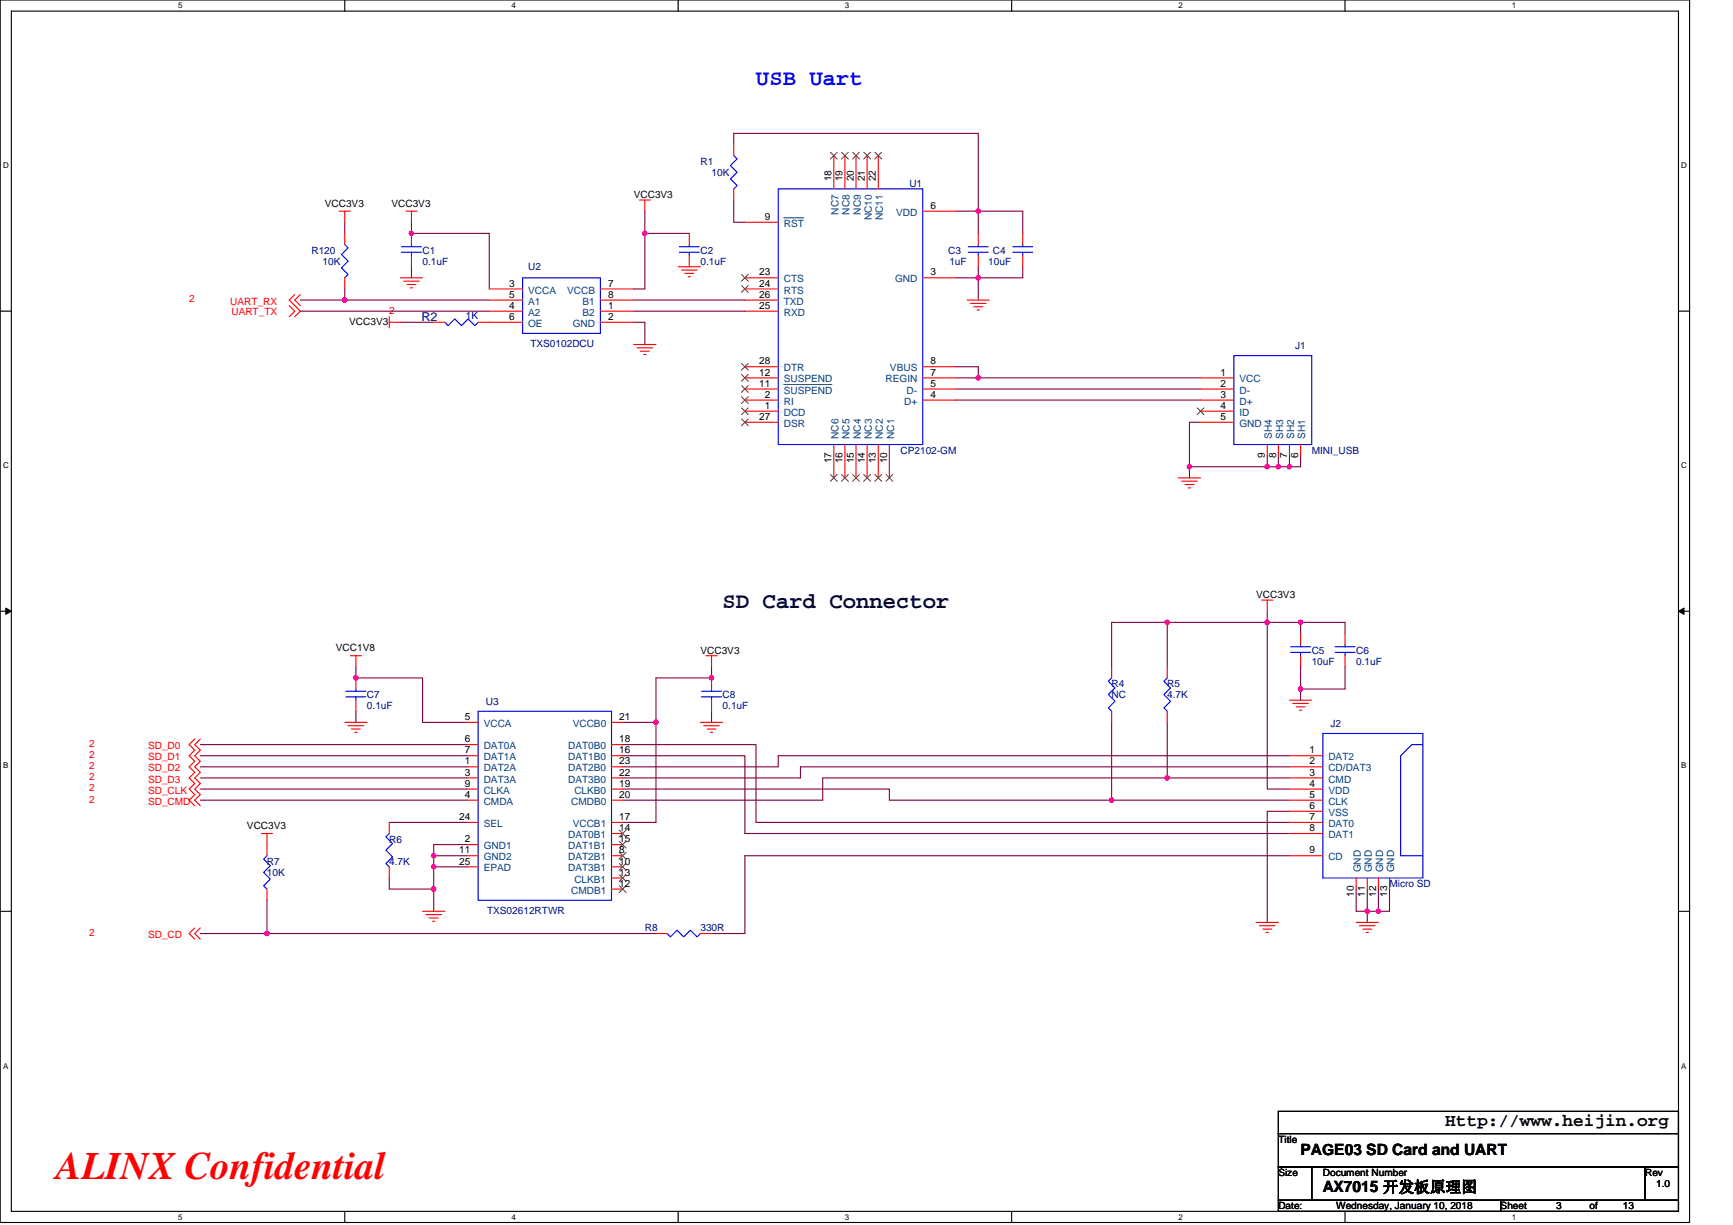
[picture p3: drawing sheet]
<svg xmlns="http://www.w3.org/2000/svg" width="297mm" height="210mm" viewBox="0 0 297 210" stroke-linecap="round" stroke-linejoin="round" font-family="sans-serif">
<path d="M0 0h289.6v209.5h-289.6zM1.9 1.9h285.8v205.7h-285.8z" fill="none" stroke="#000" stroke-width=".19"/>
<g fill="#fff">
<path d="M30.5 .2h.8v1.5h-.8z"/>
<path d="M30.5 207.8h.8v1.6h-.8z"/>
</g>
<path d="M59.1 0v1.9M59.1 207.6v1.9" fill="none" stroke="#000" stroke-width=".19"/>
<g fill="#fff">
<path d="M87.7 .2h.7v1.5h-.7z"/>
<path d="M87.7 207.8h.7v1.6h-.7z"/>
</g>
<path d="M116.2 0v1.9M116.2 207.6v1.9" fill="none" stroke="#000" stroke-width=".19"/>
<g fill="#fff">
<path d="M144.8 .2h.8v1.5h-.8z"/>
<path d="M144.8 207.8h.8v1.6h-.8z"/>
</g>
<path d="M173.4 0v1.9M173.4 207.6v1.9" fill="none" stroke="#000" stroke-width=".19"/>
<g fill="#fff">
<path d="M202 .2h.7v1.5h-.7z"/>
<path d="M202 207.8h.7v1.6h-.7z"/>
</g>
<path d="M230.5 0v1.9M230.5 207.6v1.9" fill="none" stroke="#000" stroke-width=".19"/>
<g fill="#fff">
<path d="M259.1 .2h.8v1.5h-.8z"/>
<path d="M259.1 207.8h.8v1.6h-.8z"/>
<path d="M.5 27.6h1v1.5h-1z"/>
<path d="M288.2 27.6h1v1.5h-1z"/>
<path d="M.5 79.1h1v1.5h-1z"/>
<path d="M288.2 79.1h1v1.5h-1z"/>
</g>
<path d="M0 53.3h1.9M287.7 53.3h1.9" fill="none" stroke="#000" stroke-width=".19"/>
<g fill="#fff">
<path d="M.5 130.5h.9v1.5h-.9z"/>
<path d="M288.2 130.5h.9v1.5h-.9z"/>
</g>
<path d="M0 104.8h1.9M287.7 104.8h1.9" fill="none" stroke="#000" stroke-width=".19"/>
<path d="M1 104.2l.9 .6-.9 .5zM287.7 104.8l.9-.6v1.1z" fill="#000" stroke="#000" stroke-width=".17"/>
<g fill="#fff">
<path d="M.5 181.9h.9v1.6h-.9z"/>
<path d="M288.2 181.9h.9v1.6h-.9z"/>
</g>
<path d="M0 156.2h1.9M287.7 156.2h1.9M219.1 190.5h68.6v3.8h-68.6zM219.1 194.3h68.6v5.7h-68.6zM219.1 200h5.7v5.7h-5.7zM219.1 205.7h38.1v1.9h-38.1zM224.8 200h57.2v5.7h-57.2zM257.2 205.7h30.5v1.9h-30.5zM282 200h5.7v5.7h-5.7z" fill="none" stroke="#000" stroke-width=".19"/>
<g fill="none" stroke="#800040" stroke-width=".19">
<path d="M59.1 38.1v1.9M70.5 38.1v1.9h13.4v9.5M110.5 36.2v3.8M125.8 34.3v3.8h1.9M125.8 24.8v-1.9h41.9v13.3M163.9 36.2h3.8M167.7 36.2v3.8M167.7 36.2h7.6v3.8M51.5 53.3h32.4M59.1 51.4h24.8M59.1 49.5v1.9h-7.6M68.6 55.2h5.7"/>
<path d="M70.5 45.7v1.9M108.6 51.4h19.1M108.6 53.3h19.1M108.6 55.2h1.9v3.9M110.5 40v9.5h-1.9M110.5 40h7.6M163.9 47.6h3.8M167.7 47.6v3.8M167.7 45.7v1.9M175.3 45.7v1.9h-7.6M163.9 64.8h3.8M163.9 66.7h41.9"/>
<path d="M163.9 68.6h41.9M163.9 62.9h3.8v1.9M167.7 64.8h38.1M205.8 72.4h-1.9v7.6M217.2 78.1v1.9M219.1 78.1v1.9M221 78.1v1.9M222.9 78.1v1.9h-1.9M203.9 80h13.3M203.9 80v1.9M217.2 80h1.9M219.1 80h1.9"/>
<path d="M61 114.3v1.9h11.4v7.6h7.6M122 114.3v1.9h-9.6v7.6M200.1 106.7h22.8M200.1 106.7v7.6M200.1 106.7h-9.6v7.6M217.2 104.8v30.5h3.8M222.9 106.7h7.6v1.9M222.9 106.7v1.9M222.9 114.3v3.8M222.9 118.1v1.9M230.5 114.3v3.8h-7.6M34.3 127.6h45.7"/>
<path d="M34.3 129.5h45.7M34.3 131.4h45.7M34.3 133.3h45.7M34.3 135.3h45.7M34.3 137.2h45.7M61 121.9v1.9M106.7 127.6h22.9v13.4h91.4M106.7 129.5h21v13.4h93.3M106.7 135.3h45.7v1.9h38.1M106.7 123.8h5.7M112.4 123.8v17.2h-5.7M122 121.9v1.9"/>
<path d="M190.5 123.8v13.4M190.5 137.2h30.5M200.1 133.3h-59.1v3.9h-34.3M200.1 123.8v9.5M200.1 133.3h20.9M221 129.5h-87.6v1.9h-26.7M221 131.4h-83.8v1.9h-30.5M221 139.1h-3.8v19M45.8 154.3v5.7M66.7 150.5v1.9h7.6M66.7 141h13.3M74.3 152.4v3.8"/>
<path d="M74.3 148.6h5.7M74.3 146.7h5.7M74.3 148.6v3.8M74.3 146.7v1.9M80 144.8h-5.7v1.9M221 146.7h-93.3v13.3h-5.7M232.4 152.4v3.8h2M234.4 152.4v3.8M234.4 156.2h1.9M234.4 156.2v1.9M236.3 152.4v3.8M238.2 152.4v3.8h-1.9"/>
<path d="M34.3 160h11.5M45.8 160h66.6"/>
</g>
<g fill="#f0f" stroke="#f0f" stroke-width=".19">
<circle cx="190.5" cy="137.1" r=".38"/>
<circle cx="222.9" cy="106.7" r=".38"/>
<circle cx="222.9" cy="118.1" r=".38"/>
<circle cx="217.2" cy="106.7" r=".38"/>
<circle cx="236.2" cy="156.2" r=".38"/>
<circle cx="234.3" cy="156.2" r=".38"/>
<circle cx="200" cy="106.7" r=".38"/>
<circle cx="200" cy="133.3" r=".38"/>
<circle cx="61" cy="116.2" r=".38"/>
<circle cx="74.3" cy="152.4" r=".38"/>
<circle cx="74.3" cy="148.6" r=".38"/>
<circle cx="74.3" cy="146.7" r=".38"/>
<circle cx="112.4" cy="123.8" r=".38"/>
<circle cx="121.9" cy="116.2" r=".38"/>
<circle cx="45.7" cy="160" r=".38"/>
<circle cx="221" cy="80" r=".38"/>
<circle cx="219.1" cy="80" r=".38"/>
<circle cx="217.2" cy="80" r=".38"/>
<circle cx="167.7" cy="36.2" r=".38"/>
<circle cx="167.7" cy="47.6" r=".38"/>
<circle cx="203.9" cy="80" r=".38"/>
<circle cx="59.1" cy="51.4" r=".38"/>
<circle cx="70.5" cy="40" r=".38"/>
<circle cx="110.5" cy="40" r=".38"/>
<circle cx="167.7" cy="64.8" r=".38"/>
</g>
<g fill="none" stroke="#f00" stroke-width=".19">
<path d="M58.1 36.2h1.9M59.1 36.2v1.9M69.6 36.2h1.9M70.5 36.2v1.9M109.6 34.3h1.9M110.5 34.3v1.9M125.8 32.4v1.9M125.8 24.8v1.9M127.7 38.1h5.7M142.9 26.7v5.7M144.8 26.7v5.7M146.7 26.7v5.7"/>
<path d="M148.6 26.7v5.7M150.5 26.7v5.7M158.2 36.2h5.7M49.6 52.4l.9 .9-.9 1M50.5 50.5l-.9 .9 1.9 1.9-1 1M51.5 50.5l-1 .9 1 1M59.1 47.6v1.9M59.1 40v1.9M66.7 55.2h1.9M66.7 54.3v1.9M68.6 47.6h3.8M69.2 48.2h2.7"/>
<path d="M69.8 48.8h1.5M70.3 49.3h.4M70.5 40v1.9M70.5 43.8v1.9M74.3 55.2h1.9M82 55.2h7.6M83.9 51.4h5.7M83.9 49.5h5.7M83.9 53.3h5.7M102.9 51.4h5.7M102.9 49.5h5.7M102.9 55.2h5.7"/>
<path d="M102.9 53.3h5.7M108.6 59.1h3.8M109.2 59.6h2.7M116.2 45.7h3.9M116.8 46.3h2.7M117.4 46.9h1.5M118 47.4h.3M118.1 40v1.9M118.1 43.8v1.9M127.7 47.6h5.7M127.7 49.5h5.7M127.7 53.3h5.7"/>
<path d="M127.7 51.4h5.7M158.2 47.6h5.7M165.8 51.4h3.8M166.3 52h2.7M166.9 52.6h1.5M167.5 53.1h.4M167.7 40v1.9M167.7 43.8v1.9M175.3 40v1.9M175.3 43.8v1.9M109.8 60.2h1.5M110.3 60.8h.4"/>
<path d="M127.7 70.5h5.7M127.7 68.6h5.7M127.7 66.7h5.7M127.7 64.8h5.7M127.7 72.4h5.7M127.7 62.9h5.7M142.9 76.2v5.7M144.8 76.2v5.7M146.7 76.2v5.7M148.6 76.2v5.7M150.5 76.2v5.7M152.4 76.2v5.7"/>
<path d="M158.2 68.6h5.7M158.2 66.7h5.7M158.2 64.8h5.7M158.2 62.9h5.7M205.8 64.8h5.7M205.8 66.7h5.7M205.8 68.6h5.7M205.8 70.5h5.7M205.8 72.4h5.7M217.2 76.2v1.9M219.1 76.2v1.9M221 76.2v1.9"/>
<path d="M222.9 76.2v1.9M202 81.9h3.8M202.5 82.5h2.7M203.1 83.1h1.5M203.7 83.6h.4M60 112.4h2M61 112.4v1.9M61 116.2v1.9M121 112.4h1.9M122 112.4v1.9M122 116.2v1.9M190.5 114.3v1.9"/>
<path d="M200.1 114.3v1.9M216.3 102.9h1.9M217.2 102.9v1.9M222.9 108.6v1.9M222.9 112.4v1.9M230.5 108.6v1.9M230.5 112.4v1.9M33.4 126.7l-1 .9 1 1-1 .9 1 1-1 .9 1 1-1 .9 1 1-1 1 1 .9-1 1 1 .9M34.3 126.7l-.9 .9 .9 1-.9 .9 .9 1-.9 .9 .9 1-.9 .9 .9 1-.9 1 .9 .9-.9 1 .9 .9M59.1 123.8h3.8M59.7 124.4h2.6M60.2 125h1.6"/>
<path d="M60.8 125.5h.4M61 120v1.9M80 123.8h2M80 127.6h2M80 129.5h2M80 131.4h2M80 133.3h2M80 135.3h2M80 137.2h2M104.8 123.8h1.9M104.8 127.6h1.9M104.8 129.5h1.9"/>
<path d="M104.8 131.4h1.9M104.8 133.3h1.9M104.8 135.3h1.9M104.8 137.2h1.9M120.1 123.8h3.8M120.6 124.4h2.7M121.2 125h1.5M121.8 125.5h.3M122 120v1.9M190.5 121.9v1.9M200.1 121.9v1.9M221 120h3.8"/>
<path d="M221 131.4h5.7M221 133.3h5.7M221 135.3h5.7M221 137.2h5.7M221 139.1h5.7M221 129.5h5.7M221.6 120.6h2.7M222.2 121.2h1.5M222.7 121.7h.4M33.4 159.1l-1 .9 1 1M34.3 159.1l-.9 .9 .9 1M44.8 142.9h1.9"/>
<path d="M45.8 142.9v3.8M45.8 152.4v1.9M66.7 148.6v1.9M66.7 141v1.9M72.4 156.2h3.8M73 156.8h2.7M73.6 157.4h1.5M74.1 157.9h.4M80 141h2M80 144.8h2M80 146.7h2M80 148.6h2"/>
<path d="M104.8 141h1.9M104.8 142.9h1.9M104.8 144.8h1.9M104.8 146.7h1.9M104.8 148.6h1.9M104.8 150.5h1.9M104.8 152.4h1.9M215.3 158.1h3.8M215.9 158.7h2.6M216.4 159.3h1.6M217 159.8h.4M221 141h5.7"/>
<path d="M221 142.9h5.7M221 146.7h5.7M232.4 158.1h3.9M232.4 150.5v1.9M233 158.7h2.7M233.6 159.3h1.5M234.2 159.8h.3M234.4 150.5v1.9M236.3 150.5v1.9M238.2 150.5v1.9M112.4 160h1.9M120.1 160h1.9"/>
</g>
<g fill="none" stroke="#00f" stroke-width=".19">
<path d="M125.8 26.7l.5 .5-1.1 1.2 1.1 1.1-1.1 1.2 1.1 1.1-.5 .6M133.4 32.4h24.8v43.8h-24.8zM59.1 41.9l.6 .6-1.2 1.1 1.2 1.2-1.2 1.1 1.2 1.2-.6 .5M68.8 43.2h3.4M68.8 42.3h3.4M70.5 41.9v.4M70.5 43.2v.6M76.2 55.2l.6 .6 1.2-1.1 1.1 1.1 1.1-1.1 1.2 1.1 .6-.6M89.6 47.6h13.3v9.5h-13.3zM116.4 43.2h3.5M116.4 42.3h3.5M118.1 41.9v.4"/>
<path d="M118.1 43.2v.6M166 43.2h3.4M166 42.3h3.4M167.7 41.9v.4M167.7 43.2v.6M173.6 43.2h3.4M173.6 42.3h3.4M175.3 41.9v.4M175.3 43.2v.6M211.5 61h13.3v15.2h-13.3zM59.3 119.4h3.4M59.3 118.5h3.4"/>
<path d="M61 118.1v.4M61 119.4v.6M120.2 119.4h3.5M120.2 118.5h3.5M122 118.1v.4M122 119.4v.6M190.5 116.2l-.5 .6 1.1 1.1-1.1 1.2 1.1 1.1-1.1 1.1 .5 .6M200.1 116.2l-.6 .6 1.1 1.1-1.1 1.2 1.1 1.1-1.1 1.1 .6 .6M221.2 111.8h3.4M221.2 110.9h3.4M222.9 110.5v.4M222.9 111.8v.6"/>
<path d="M228.8 111.8h3.5M228.8 110.9h3.5M230.5 110.5v.4M230.5 111.8v.6M82 121.9h22.8v32.4h-22.8zM226.7 125.7h17.2v24.8h-17.2zM243.9 127.6h-1.9l-1.9 1.9v17.2h3.8M45.8 146.7l-.6 .6 1.1 1.1-1.1 1.1 1.1 1.2-1.1 1.1 .6 .6M66.7 142.9l-.6 .5 1.2 1.2-1.2 1.1 1.2 1.2-1.2 1.1 .6 .6M114.3 160l.6 .6 1.2-1.2 1.1 1.2 1.1-1.2 1.2 1.2 .6-.6"/>
</g>
<g fill="none" stroke="#804000" stroke-width=".17">
<path d="M142.3 26.1l1.2 1.2M143.5 26.1l-1.2 1.2M144.2 26.1l1.2 1.2M145.4 26.1l-1.2 1.2M146.2 26.1l1.1 1.2M147.3 26.1l-1.2 1.2M148.1 26.1l1.1 1.2M149.2 26.1l-1.2 1.2M150 26.1l1.1 1.2M151.1 26.1l-1.2 1.2M127.1 47.1l1.2 1.1M127.1 49l1.2 1.1"/>
<path d="M128.2 47.1l-1.1 1.1M128.2 49l-1.1 1.1M127.1 69.9l1.2 1.2M127.1 68l1.2 1.2M127.1 66.1l1.2 1.2M127.1 64.2l1.2 1.2M127.1 71.8l1.2 1.2M127.1 62.3l1.2 1.2M128.2 69.9l-1.1 1.2M128.2 68l-1.1 1.2M128.2 66.1l-1.1 1.2M128.2 64.2l-1.1 1.2"/>
<path d="M128.2 71.8l-1.1 1.2M128.2 62.3l-1.1 1.2M205.2 69.9l1.2 1.2M206.4 69.9l-1.2 1.2M142.3 81.3l1.2 1.2M143.5 81.3l-1.2 1.2M144.2 81.3l1.2 1.2M145.4 81.3l-1.2 1.2M146.2 81.3l1.1 1.2M147.3 81.3l-1.2 1.2M148.1 81.3l1.1 1.2M149.2 81.3l-1.2 1.2"/>
<path d="M150 81.3l1.1 1.2M151.1 81.3l-1.2 1.2M151.9 81.3l1.1 1.2M153 81.3l-1.2 1.2M106.1 142.3l1.2 1.2M106.1 144.2l1.2 1.2M106.1 146.1l1.2 1.2M106.1 148l1.2 1.2M106.1 149.9l1.2 1.2M106.1 151.8l1.2 1.2M107.3 142.3l-1.2 1.2M107.3 144.2l-1.2 1.2"/>
<path d="M107.3 146.1l-1.2 1.2M107.3 148l-1.2 1.2M107.3 149.9l-1.2 1.2M107.3 151.8l-1.2 1.2"/>
</g>
<path d="M134.3 37.3h3.5M134.3 65.9h8.3" fill="none" stroke="#004080" stroke-width=".17"/>
<text font-size="6.7" fill="#f00" x="9.6" y="202.2">ALINX Confidential</text>
<text font-size="3.8" fill="#00f" x="129.6" y="14.6">USB Uart</text>
<text font-size="3.8" fill="#000040" x="123.9" y="104.1">SD Card Connector</text>
<text font-size="3" x="247.7" y="193.1">Http://www.heijin.org</text>
<g font-size="2.7">
<text x="222.9" y="197.9">PAGE03 SD Card and UART</text>
<text x="226.7" y="204.4">AX7015 开发板原理图</text>
</g>
<text font-size="2.1" fill="#000080" x="72.2" y="55">R2</text>
<g font-size="1.7" fill="#000080">
<text x="120.1" y="28.2">R1</text>
<text x="122" y="30.1">10K</text>
<text x="155.9" y="32">U1</text>
<text x="53.4" y="43.5">R120</text>
<text x="55.3" y="45.4">10K</text>
<text x="72.4" y="43.5">C1</text>
<text x="72.4" y="45.4">0.1uF</text>
<text x="90.5" y="46.3">U2</text>
<text x="120.1" y="43.5">C2</text>
<text x="120.1" y="45.4">0.1uF</text>
<text x="162.5" y="43.5">C3</text>
<text x="162.7" y="45.4">1uF</text>
<text x="169.4" y="45.4">10uF</text>
<text x="170.2" y="43.5">C4</text>
<text x="79.9" y="54.7">1K</text>
<text x="90.9" y="59.5">TXS0102DCU</text>
<text x="222" y="59.8">J1</text>
<text x="154.3" y="77.7">CP2102-GM</text>
<text x="224.8" y="77.7">MINI_USB</text>
<text x="224.8" y="112">C5</text>
<text x="224.8" y="113.9">10uF</text>
<text x="232.4" y="112">C6</text>
<text x="232.4" y="113.9">0.1uF</text>
<text x="62.9" y="119.7">C7</text>
<text x="123.9" y="119.7">C8</text>
<text x="190.5" y="117.8">R4</text>
<text x="190.5" y="119.7">NC</text>
<text x="200.1" y="117.8">R5</text>
<text x="200.1" y="119.7">4.7K</text>
<text x="62.9" y="121.6">0.1uF</text>
<text x="83.3" y="120.8">U3</text>
<text x="123.9" y="121.6">0.1uF</text>
<text x="228.1" y="124.6">J2</text>
<text x="45.8" y="148.2">R7</text>
<text x="66.7" y="144.4">R6</text>
<text x="66.7" y="148.2">4.7K</text>
<text x="45.8" y="150.1">10K</text>
<text x="238.2" y="152">Micro SD</text>
<text x="83.5" y="156.6">TXS02612RTWR</text>
<text x="110.5" y="159.7">R8</text>
<text x="120.1" y="159.7">330R</text>
</g>
<g font-size="1.7">
<text x="55.7" y="35.5">VCC3V3</text>
<text x="67.1" y="35.5">VCC3V3</text>
<text x="108.6" y="33.9">VCC3V3</text>
<text x="142.5" y="31.1" transform="rotate(-90 142.5 31.1)">18</text>
<text x="144.4" y="31.1" transform="rotate(-90 144.4 31.1)">19</text>
<text x="146.3" y="31.1" transform="rotate(-90 146.3 31.1)">20</text>
<text x="148.2" y="31.1" transform="rotate(-90 148.2 31.1)">21</text>
<text x="150.1" y="31.1" transform="rotate(-90 150.1 31.1)">22</text>
<text x="159.5" y="35.8">6</text>
<text x="131.1" y="37.7">9</text>
<text x="130.2" y="47.2">23</text>
<text x="159.5" y="47.2">3</text>
<text x="87.3" y="51">5</text>
<text x="87.3" y="49.1">3</text>
<text x="87.3" y="52.9">4</text>
<text x="104.2" y="49.1">7</text>
<text x="104.2" y="51">8</text>
<text x="104.2" y="52.9">1</text>
<text x="130.2" y="49.1">24</text>
<text x="130.2" y="52.9">25</text>
<text x="130.2" y="51">26</text>
<text x="59.9" y="55.6">VCC3V3</text>
<text x="87.3" y="54.8">6</text>
<text x="104.2" y="54.8">2</text>
<text x="130.2" y="64.4">12</text>
<text x="130.2" y="62.5">28</text>
<text x="159.5" y="64.4">7</text>
<text x="159.5" y="62.5">8</text>
<text x="209.2" y="64.4">1</text>
<text x="130.2" y="66.3">11</text>
<text x="130.2" y="72">27</text>
<text x="131.1" y="70.1">1</text>
<text x="131.1" y="68.2">2</text>
<text x="159.5" y="68.2">4</text>
<text x="159.5" y="66.3">5</text>
<text x="209.2" y="66.3">2</text>
<text x="209.2" y="68.2">3</text>
<text x="209.2" y="70.1">4</text>
<text x="209.2" y="72">5</text>
<text x="142.5" y="79.4" transform="rotate(-90 142.5 79.4)">17</text>
<text x="144.4" y="79.4" transform="rotate(-90 144.4 79.4)">16</text>
<text x="146.3" y="79.4" transform="rotate(-90 146.3 79.4)">15</text>
<text x="148.2" y="79.4" transform="rotate(-90 148.2 79.4)">14</text>
<text x="150.1" y="79.4" transform="rotate(-90 150.1 79.4)">13</text>
<text x="152" y="79.4" transform="rotate(-90 152 79.4)">10</text>
<text x="216.8" y="78.5" transform="rotate(-90 216.8 78.5)">9</text>
<text x="218.7" y="78.5" transform="rotate(-90 218.7 78.5)">8</text>
<text x="220.6" y="78.5" transform="rotate(-90 220.6 78.5)">7</text>
<text x="222.5" y="78.5" transform="rotate(-90 222.5 78.5)">6</text>
<text x="215.3" y="102.5">VCC3V3</text>
<text x="57.6" y="111.7">VCC1V8</text>
<text x="120.1" y="112">VCC3V3</text>
<text x="79.7" y="123.4">5</text>
<text x="106.1" y="123.4">21</text>
<text x="79.7" y="127.2">6</text>
<text x="79.7" y="129.1">7</text>
<text x="79.7" y="131">1</text>
<text x="106.1" y="127.2">18</text>
<text x="106.1" y="129.1">16</text>
<text x="106.1" y="131">23</text>
<text x="224.4" y="131">2</text>
<text x="224.4" y="129.1">1</text>
<text x="79.7" y="132.9">3</text>
<text x="79.7" y="134.9">9</text>
<text x="79.7" y="136.8">4</text>
<text x="106.1" y="136.8">20</text>
<text x="106.1" y="134.9">19</text>
<text x="106.1" y="132.9">22</text>
<text x="224.4" y="132.9">3</text>
<text x="224.4" y="134.9">4</text>
<text x="224.4" y="136.8">5</text>
<text x="42.3" y="142.1">VCC3V3</text>
<text x="78.7" y="140.6">24</text>
<text x="106.1" y="142.5">14</text>
<text x="106.1" y="140.6">17</text>
<text x="224.4" y="138.7">6</text>
<text x="224.4" y="140.6">7</text>
<text x="224.4" y="142.5">8</text>
<text x="78.7" y="146.3">11</text>
<text x="78.7" y="148.2">25</text>
<text x="79.7" y="144.4">2</text>
<text x="106.1" y="144.4">15</text>
<text x="106.1" y="146.3">8</text>
<text x="106.1" y="148.2">10</text>
<text x="224.4" y="146.3">9</text>
<text x="106.1" y="152">12</text>
<text x="106.1" y="150.1">13</text>
<text x="232" y="153.7" transform="rotate(-90 232 153.7)">10</text>
<text x="234" y="153.7" transform="rotate(-90 234 153.7)">11</text>
<text x="235.9" y="153.7" transform="rotate(-90 235.9 153.7)">12</text>
<text x="237.8" y="153.7" transform="rotate(-90 237.8 153.7)">13</text>
<text x="219.1" y="195.9">Title</text>
<text x="219.1" y="201.6">Size</text>
<text x="226.7" y="201.6">Document Number</text>
<text x="282" y="201.6">Rev</text>
<text x="283.9" y="203.5">1.0</text>
<text x="219.1" y="207.3">Date:</text>
<text x="229" y="207.3">Wednesday, January 10, 2018</text>
<text x="257.2" y="207.3">Sheet</text>
<text x="266.7" y="207.3">3</text>
<text x="272.5" y="207.3">of</text>
<text x="278.2" y="207.3">13</text>
</g>
<g font-size="1.7" fill="#004080">
<text x="134.3" y="38.9">RST</text>
<text x="143.7" y="36.8" transform="rotate(-90 143.7 36.8)">NC7</text>
<text x="145.6" y="36.8" transform="rotate(-90 145.6 36.8)">NC8</text>
<text x="147.5" y="36.8" transform="rotate(-90 147.5 36.8)">NC9</text>
<text x="149.4" y="37.7" transform="rotate(-90 149.4 37.7)">NC10</text>
<text x="151.3" y="37.7" transform="rotate(-90 151.3 37.7)">NC11</text>
<text x="153.6" y="37">VDD</text>
<text x="90.5" y="52.2">A1</text>
<text x="90.5" y="50.3">VCCA</text>
<text x="97.2" y="50.3">VCCB</text>
<text x="99.9" y="52.2">B1</text>
<text x="134.3" y="48.4">CTS</text>
<text x="134.3" y="50.3">RTS</text>
<text x="134.3" y="52.2">TXD</text>
<text x="153.4" y="48.4">GND</text>
<text x="90.5" y="56">OE</text>
<text x="90.5" y="54.1">A2</text>
<text x="98.2" y="56">GND</text>
<text x="99.9" y="54.1">B2</text>
<text x="134.3" y="54.1">RXD</text>
<text x="134.3" y="65.6">SUSPEND</text>
<text x="134.3" y="63.6">DTR</text>
<text x="151.8" y="65.6">REGIN</text>
<text x="152.5" y="63.6">VBUS</text>
<text x="212.4" y="65.6">VCC</text>
<text x="134.3" y="71.3">DCD</text>
<text x="134.3" y="69.4">RI</text>
<text x="134.3" y="67.5">SUSPEND</text>
<text x="155" y="69.4">D+</text>
<text x="155.4" y="67.5">D-</text>
<text x="212.4" y="67.5">D-</text>
<text x="212.4" y="69.4">D+</text>
<text x="212.4" y="71.3">ID</text>
<text x="134.3" y="73.2">DSR</text>
<text x="143.7" y="75.2" transform="rotate(-90 143.7 75.2)">NC6</text>
<text x="145.6" y="75.2" transform="rotate(-90 145.6 75.2)">NC5</text>
<text x="147.5" y="75.2" transform="rotate(-90 147.5 75.2)">NC4</text>
<text x="149.4" y="75.2" transform="rotate(-90 149.4 75.2)">NC3</text>
<text x="151.3" y="75.2" transform="rotate(-90 151.3 75.2)">NC2</text>
<text x="153.2" y="75.2" transform="rotate(-90 153.2 75.2)">NC1</text>
<text x="212.4" y="73.2">GND</text>
<text x="218" y="75.2" transform="rotate(-90 218 75.2)">SH4</text>
<text x="219.9" y="75.2" transform="rotate(-90 219.9 75.2)">SH3</text>
<text x="221.8" y="75.2" transform="rotate(-90 221.8 75.2)">SH2</text>
<text x="223.7" y="75.2" transform="rotate(-90 223.7 75.2)">SH1</text>
<text x="82.9" y="124.6">VCCA</text>
<text x="98.2" y="124.6">VCCB0</text>
<text x="82.9" y="128.4">DAT0A</text>
<text x="82.9" y="130.3">DAT1A</text>
<text x="97.4" y="128.4">DAT0B0</text>
<text x="97.4" y="130.3">DAT1B0</text>
<text x="227.7" y="130.3">DAT2</text>
<text x="82.9" y="132.2">DAT2A</text>
<text x="82.9" y="134.1">DAT3A</text>
<text x="82.9" y="136">CLKA</text>
<text x="82.9" y="137.9">CMDA</text>
<text x="97.4" y="132.2">DAT2B0</text>
<text x="97.4" y="134.1">DAT3B0</text>
<text x="97.9" y="137.9">CMDB0</text>
<text x="98.4" y="136">CLKB0</text>
<text x="227.7" y="132.2">CD/DAT3</text>
<text x="227.7" y="134.1">CMD</text>
<text x="227.7" y="136">VDD</text>
<text x="227.7" y="137.9">CLK</text>
<text x="82.9" y="141.8">SEL</text>
<text x="97.4" y="143.7">DAT0B1</text>
<text x="98.2" y="141.8">VCCB1</text>
<text x="227.7" y="139.8">VSS</text>
<text x="227.7" y="141.8">DAT0</text>
<text x="227.7" y="143.7">DAT1</text>
<text x="82.9" y="145.6">GND1</text>
<text x="82.9" y="147.5">GND2</text>
<text x="82.9" y="149.4">EPAD</text>
<text x="97.4" y="145.6">DAT1B1</text>
<text x="97.4" y="147.5">DAT2B1</text>
<text x="97.4" y="149.4">DAT3B1</text>
<text x="227.7" y="147.5">CD</text>
<text x="233.3" y="149.5" transform="rotate(-90 233.3 149.5)">GND</text>
<text x="235.2" y="149.5" transform="rotate(-90 235.2 149.5)">GND</text>
<text x="237.1" y="149.5" transform="rotate(-90 237.1 149.5)">GND</text>
<text x="239" y="149.5" transform="rotate(-90 239 149.5)">GND</text>
<text x="97.9" y="153.2">CMDB1</text>
<text x="98.4" y="151.3">CLKB1</text>
</g>
<g font-size="1.7" fill="#f00">
<text x="32.4" y="51.8">2</text>
<text x="39.5" y="52.2">UART_RX</text>
<text x="39.7" y="53.9">UART_TX</text>
<text x="66.7" y="53.7">2</text>
<text x="15.3" y="128">2</text>
<text x="15.3" y="129.9">2</text>
<text x="15.3" y="131.8">2</text>
<text x="25.4" y="128.4">SD_D0</text>
<text x="25.4" y="130.3">SD_D1</text>
<text x="15.3" y="133.8">2</text>
<text x="15.3" y="135.7">2</text>
<text x="15.3" y="137.6">2</text>
<text x="25.4" y="132.2">SD_D2</text>
<text x="25.4" y="134.1">SD_D3</text>
<text x="25.4" y="136">SD_CLK</text>
<text x="25.4" y="137.9">SD_CMD</text>
<text x="15.3" y="160.4">2</text>
<text x="25.4" y="160.8">SD_CD</text>
</g>
<g font-size="1.4">
<text x="30.5" y="1.4">5</text>
<text x="87.7" y="1.4">4</text>
<text x="144.8" y="1.4">3</text>
<text x="202" y="1.4">2</text>
<text x="259.1" y="1.4">1</text>
<text x=".5" y="28.9">D</text>
<text x="288.2" y="28.9">D</text>
<text x=".5" y="80.3">C</text>
<text x="288.2" y="80.3">C</text>
<text x=".5" y="131.7">B</text>
<text x="288.2" y="131.7">B</text>
<text x=".5" y="183.2">A</text>
<text x="288.2" y="183.2">A</text>
<text x="30.5" y="209.1">5</text>
<text x="87.7" y="209.1">4</text>
<text x="144.8" y="209.1">3</text>
<text x="202" y="209.1">2</text>
<text x="259.1" y="209.1">1</text>
</g>
</svg>
